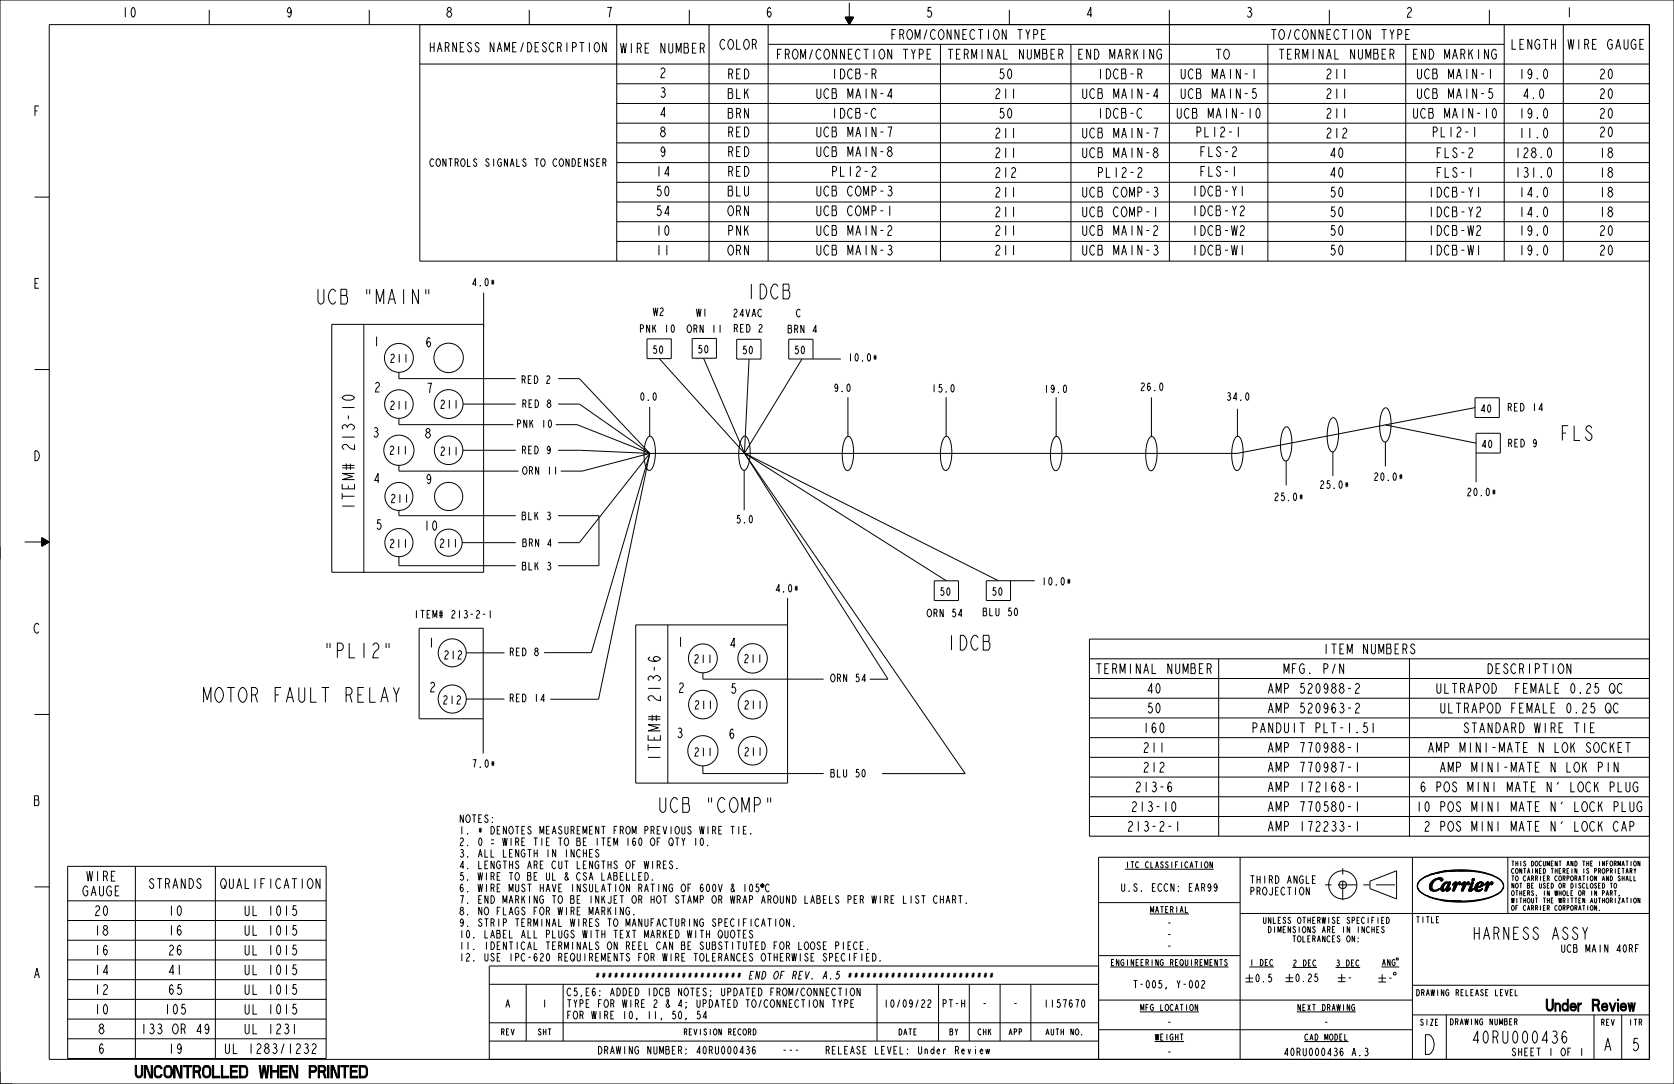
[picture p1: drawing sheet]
<svg xmlns="http://www.w3.org/2000/svg" width="864mm" height="559mm" viewBox="0 0 864 559" stroke-linecap="round" stroke-linejoin="round" font-family="sans-serif">
<path d="M684 456h37M693 448v17" fill="none" stroke="#000" stroke-width=".52" stroke-dasharray="3.3 3.3 9.8 3.3" stroke-linecap="butt"/>
<g fill="none" stroke="#000" stroke-width=".52">
<path d="M0 0h864v559h-864zM25 13h826v533h-826zM108 5v8M190 5v8M217 13h634v122h-634zM273 5v8M318 13v122M356 5v8M366 13v122M396 13v122M436 9h4l-2 4M436 9l2 4"/>
<path d="M436 9h4M436 9l2 3 2-3M436 9h4l-2 3-1-3M437 9h2l-1 3M437 9l1 2M437 10h2M438 10h1l-1 1M438 10v1M438 10h.1M438 1v12M439 10l-1 1-1-1M521 5v8"/>
<path d="M603 5v130M686 5v8M768 5v8M776 13v122M806 13v122M217 33h634M396 23h380M485 23v112M552 23v112M654 23v112M725 23v112M318 43h533"/>
<path d="M318 53h533M318 63h533M318 74h533M318 84h533M318 94h533M18 102h7M318 104h533M318 114h533M318 124h533M249 151v144h-78v-128h78M188 167v128M334 175h12v10h-12z"/>
<path d="M357 174h13v11h-13zM380 175h13v10h-13zM18 190h7M206 192v3h60M288 195h11l36 39M340 185l44 49M363 185l21 49M386 185l-2 49M414 185l-30 49M419 185v-10h-12v10h27M206 216v3h59M239 208h27"/>
<path d="M287 219h11l37 15M288 208h11l36 26M335 210v15M437 205v20M488 205v20M545 205v20M594 205v20M638 211v14M687 216l1-1 1 1 2 6-1 8-1 2-2 1-1-2-1-5v-6zM714 211l1-1 1 1 2 6-1 8-1 2-2 1-1-2-1-5v-6zM715 219l46 9M761 210l-123 24h-303"/>
<path d="M761 205h12v10h-12zM206 240v3h61M239 232h27M288 232l47 2M334 225h2l1 1 1 6-1 7-1 3-1 1-2-3-1-5 1-6zM335 234l-26 126h-25M335 234l-30 102h-24M335 234l-36 46h-11M335 234l-35 9h-11M383 225h2l1 1 1 6-1 7-1 3h-1l-2-2-1-5 1-6zM384 234l114 165h-43M384 234l74 116h-9"/>
<path d="M384 234l131 65M384 234l104 65M437 225h1l1 1 1 6v7l-2 3-1 1-2-2v-6v-6zM487 225h2l1 1 1 6-1 7-1 3-1 1-2-2-1-6 1-6zM544 225h1l1 1 2 6-1 7-1 3-1 1-2-2-1-6v-6zM593 225h1l2 1 1 6-1 7-1 3-1 1-2-2-1-6 1-6zM638 225h1l1 1 1 6-1 7-1 3-1 1-2-2-1-6 1-6zM663 220h1l1 1 1 6v7l-1 3-2 1-2-2v-6v-6zM664 238v12M688 233v12M715 228v12M761 234h13v-11h-13v26"/>
<path d="M384 242v21M13 279h12M22 277l3 2-3 3zM22 277l3 2-3 2M22 278v3M22 278l3 1M22 278v3l3-2M22 278l2 1-2 2M22 278l2 1-2 1M22 279v1l2-1M22 279h1l-1 1M23 279v1v-1"/>
<path d="M23 279h.1M206 263v3h60M238 280h28M288 266h21v26h-21M206 287v5h60M482 299h12v11h-12zM521 299v11h-12v-11h25M406 308v96h-78v-82h78M241 337h19M345 322v82M562 329h289v102h-289zM562 340h289"/>
<path d="M629 340v91M727 340v91M363 347v3h62M562 350h289M562 360h289M18 368h7M241 360h19M249 371h-33v-47h33v64M562 370h289M363 395v4h62M562 380h289M562 390h289"/>
<path d="M562 401h289M562 411h289M562 421h289M18 457h7M35 447h133v99h-133zM70 447v99M111 447v99M640 442v104M707 454l13-5v14l-13-5zM729 442v104M731 457l1 1zM732 458l1 2 5 3-4-2z"/>
<path d="M732 455l-1 2zM733 453l5-2-4 2-3 3zM735 452l3-1 5-1zM738 458h1zM738 451l5-2h6zM738 459h1zM738 455h1v3h-1zM738 459h2zM738 459h4h-2zM739 454h2l-2 1h-1zM739 454l3-1h2v1l-1-1h-2l-2 2v2v2h1l3-1-2 1h-2l-1-1v-2zM740 454l2-1z"/>
<path d="M740 453h2zM740 459l3-1-1 1zM740 453h4zM741 453h3zM742 453h2zM742 458h.1M742 453h1zM743 458h.1M743 449h17zM743 453l1 1zM743 458h2zM743 458h1z"/>
<path d="M743 459h2zM743 459h3h-2zM743 458l2-1zM744 459h1h-1zM745 456l1-1zM745 456l1-1-1 2-2 1zM745 456l1-1h2l-1 4 1-1-1 1h-1v-1l-1 1h-1l-1-1zM745 449l7-1 8 1zM745 455h1zM745 459l1-1zM745 455h1h1zM746 456l1-1-1 3-1 1v-1z"/>
<path d="M746 459h2h-1zM746 459h1zM747 457l1-1-1 3h-1v-1zM747 455h1l-1 1zM747 456l1-1-1 2zM747 459l1-1zM748 458h.1M749 456h1zM750 456h-1zM750 458l1-1-1 2h-1zM750 455h.1M750 455h1v2l2-2h1l-1 1h-1l-2 3h-1l1-4-1 1z"/>
<path d="M750 455h1zM750 455h1l-1 1zM750 456l1 1 1-2-1 2-1 1zM750 456h1v1zM751 455h.1M752 455h2zM752 455h1zM752 455h2l-1 1zM753 455h.1M753 456h.1M753 449a33 33 0 0 1 20 4 4 4 0 0 1 3 4 4 4 0 0 1-4 4 5 5 0 0 0 4-4 5 5 0 0 0-4-5 48 48 0 0 0-19-3zM754 456h1z"/>
<path d="M754 456h.1M754 456h1h-1zM754 458l2-1-1 2h-1zM754 455h1zM755 455h1v2l1-2h1v1h-1l-2 3h-1l1-4-1 1zM755 455h1zM755 455h1l-1 1zM755 456l1 1 1-2-1 2-2 1zM755 456h1v1zM756 455h2zM757 455h1zM757 455h1v1z"/>
<path d="M757 456h.1M758 459h2l-2 1zM758 459h1zM759 459l1-1zM759 455h1zM759 455h1l-2 3zM759 455h1l-1 4 1-1-2 2v-1zM759 455h.1M759 454l2-1-1 1zM760 453h1zM760 453h.1M760 458h.1"/>
<path d="M760 455l-1 4h-1zM761 458h1zM761 458l2-1zM761 458l1 1zM761 457h3zM761 459h1zM761 457l4-1-1 1zM761 457h1zM761 459h2zM761 457l1-1zM761 459h3zM761 459h3l-2 1z"/>
<path d="M761 456h2l-2 1zM761 456h2h-2zM762 456l1-1zM762 456l1-1-2 1zM762 456l2-1h1v2l-3 1 1 1 2-1-2 1-1 1-1-1v-2zM762 455h1zM762 455h2zM762 455h2l1 1h-1v-1zM763 455h1v1l-2 1zM763 455h1zM763 459l2-1zM764 456h1z"/>
<path d="M764 458h1zM765 458h.1M766 456h1zM766 456h1h-1zM766 458l2-1-1 2h-1zM766 455h1zM767 455h1v2l1-2h1v1h-1l-2 3h-1l1-4-1 1zM767 455h1zM767 455h1l-1 1zM767 456l1 1 1-2-1 2-2 1zM767 456h1v1zM768 455h2z"/>
<path d="M769 455h1zM769 455h1v1zM769 456h.1M778 442v29M851 442h-284v104M35 464h133M35 475h133M567 465h73M640 471h211M736 462l5 2zM741 463l6 1h-2zM745 464h6z"/>
<path d="M747 465l11-1a40 40 0 0 0 15-3 47 47 0 0 1-26 4zM747 465l7-1zM35 485h133M35 495h133M567 493h73M567 498h-315v48M35 505h133M35 515h133M252 507h315M271 507v30M291 507v30M452 507v30"/>
<path d="M484 507v30M500 507v30M516 507v30M532 507v30M567 516h162M729 508h122M35 525h133M35 535h133M252 537h315M252 527h315M567 531h162M729 523h122"/>
<path d="M746 523v23M822 523v23M837 523v23"/>
<circle cx="206" cy="184" r="7"/>
<circle cx="231" cy="184" r="8"/>
<circle cx="206" cy="208" r="7"/>
<circle cx="231" cy="208" r="7"/>
<circle cx="206" cy="232" r="8"/>
<circle cx="231" cy="232" r="7"/>
<circle cx="206" cy="256" r="7"/>
<circle cx="231" cy="256" r="7"/>
<circle cx="206" cy="280" r="7"/>
<circle cx="231" cy="280" r="7"/>
<circle cx="233" cy="337" r="7"/>
<circle cx="363" cy="339" r="7"/>
<circle cx="388" cy="339" r="8"/>
<circle cx="233" cy="360" r="7"/>
<circle cx="363" cy="363" r="7"/>
<circle cx="388" cy="363" r="7"/>
<circle cx="363" cy="387" r="8"/>
<circle cx="388" cy="387" r="7"/>
<circle cx="693" cy="456" r="7"/>
<circle cx="693" cy="456" r="1.9"/>
<circle cx="760" cy="454" r=".7"/>
</g>
<g fill="#000">
<path d="M731 457l1 1zM732 455l-1 2zM732 458l1 2 5 3-4-2zM733 453l5-2-4 2-3 3zM738 458h1zM738 459h1zM738 455h1v3h-1zM738 459h2zM738 459h4h-2zM739 454h2l-2 1h-1zM735 452l3-1 5-1zM740 454l2-1z"/>
<path d="M740 453h2zM740 459l3-1-1 1zM742 453h2zM742 453h1zM741 453h3zM740 453h4zM743 453l1 1zM743 458h1zM743 458h2zM743 458l2-1zM743 459h2zM743 459h3h-2z"/>
<path d="M744 459h1h-1zM745 459l1-1zM745 456l1-1-1 2-2 1zM745 456l1-1zM745 455h1zM745 455h1h1zM738 451l5-2h6zM746 459h1zM746 459h2h-1zM747 455h1l-1 1zM747 457l1-1-1 3h-1v-1zM747 459l1-1z"/>
<path d="M747 456l1-1-1 2zM749 456h1zM750 456h-1zM743 449h17zM750 458l1-1-1 2h-1zM750 456h1v1zM750 455h1zM750 455h1l-1 1zM750 456l1 1 1-2-1 2-1 1zM752 455h2zM752 455h2l-1 1zM752 455h1z"/>
<path d="M753 449a33 33 0 0 1 20 4 4 4 0 0 1 3 4 4 4 0 0 1-4 4 5 5 0 0 0 4-4 5 5 0 0 0-4-5 48 48 0 0 0-19-3zM745 449l7-1 8 1zM754 456h1zM754 456h1h-1zM754 455h1zM754 458l2-1-1 2h-1zM755 455h1zM755 456h1v1zM755 455h1l-1 1zM755 456l1 1 1-2-1 2-2 1zM756 455h2zM757 455h1v1z"/>
<path d="M757 455h1zM758 459h1zM758 459h2l-2 1zM760 455l-1 4h-1zM759 455h1zM759 455h1l-2 3zM759 459l1-1zM760 453h1zM759 454l2-1-1 1zM761 458h1zM761 458l2-1zM761 458l1 1z"/>
<path d="M761 459h1zM761 457h1zM761 457l1-1zM761 456h2l-2 1zM761 459h2zM761 456h2h-2zM762 456l1-1-2 1zM761 459h3zM762 456l1-1zM762 455h1zM761 457h3zM762 455h2z"/>
<path d="M763 455h1zM761 459h3l-2 1zM762 455h2l1 1h-1v-1zM763 459l2-1zM764 458h1zM761 457l4-1-1 1zM764 456h1zM766 456h1zM766 456h1h-1zM766 455h1zM766 458l2-1-1 2h-1zM767 455h1z"/>
<path d="M767 456h1v1zM767 455h1l-1 1zM767 456l1 1 1-2-1 2-2 1zM768 455h2zM769 455h1v1zM769 455h1zM736 462l5 2zM741 463l6 1h-2zM745 464h6zM747 465l7-1zM747 465l11-1a40 40 0 0 0 15-3 47 47 0 0 1-26 4z"/>
</g>
<!-- layer: 0 -->
<path d="M0 282v6M0 552v7h6" fill="none" stroke="#000" stroke-width=".52"/>
<!-- layer: NOTES3D -->
<g fill="none" stroke="#000" stroke-width=".52">
<path d="M365 436h.1M387 430h.1M337 454h.1M349 448h.1M391 456h-1v1a1.3 1.3 0 0 1 2 1 1.4 1.4 0 0 1-2 2v-1M580 448h46M833 456v-1a1.2 1.2 0 0 1 1 2 1.2 1.2 0 0 1-1 1zM843 452v2h1M844 448l-1 1M846 444v2l-1-2v2M327 472h.1M410 478h.1"/>
<path d="M474 462h-1a1.6 1.6 0 0 0 0 1 1.6 1.6 0 0 0 1 1l-1 2-1-1M475 462h2M476 462v4M593 471h20M835 462h.1M846 463v2l-1-2v2M388 480h-1a1.6 1.6 0 0 0 0 1 1.6 1.6 0 0 0 1 1v2l-2-1M444 488h1M445 486h-1v3h1M448 489h.1M450 491a2 2 0 0 1 2 2 2 2 0 0 1-2 2zM454 495h.1"/>
<path d="M573 498h61M645 498h12M667 499h12M689 499h13M713 498h9M713 498l1-3 1 3M713 497h1M717 495v3l-1-3v3M720 495h-1a1.5 1.5 0 0 0-1 1 1.5 1.5 0 0 0 2 2v-2h-1M721 494v1h-1zM439 517h1M441 515h-2v4h2"/>
<path d="M444 509v4l-2-4v4M643 504h4M643 506h4M645 502v4M663 504h4M663 506h4M665 502v4M690 504h4M690 506h4M692 502v4M711 504h4M711 506h4"/>
<path d="M713 502v4M719 501l1 1v1l-1-1zM365 524h-2l1-3v4M588 522h30M596 537h15M669 522h30M673 537h23"/>
</g>
<text font-size="13.2" x="733" y="544">D</text>
<g font-size="9.9">
<text x="385" y="154">IDCB</text>
<text x="163" y="157">UCB &quot;MAIN&quot;</text>
<text x="804" y="227">FLS</text>
<text x="488" y="335">IDCB</text>
<text x="166" y="339">&quot;PL12&quot;</text>
<text x="104" y="362">MOTOR FAULT RELAY</text>
<text x="339" y="419">UCB &quot;COMP&quot;</text>
</g>
<g font-size="8.3">
<text x="183" y="263" transform="rotate(-90 183 263)">ITEM# 213-10</text>
<text x="341" y="393" transform="rotate(-90 341 393)">ITEM# 213-6</text>
<text x="760" y="484">HARNESS ASSY</text>
<text x="759" y="538">40RU000436</text>
<text x="827" y="542">A</text>
<text x="841" y="542">5</text>
<text x="70" y="556">UNCONTROLLED WHEN PRINTED</text>
</g>
<text font-size="7.9" x="787" y="521">Under Review</text>
<g font-size="6.6">
<text x="63" y="9">10</text>
<text x="147" y="9">9</text>
<text x="230" y="9">8</text>
<text x="312" y="9">7</text>
<text x="395" y="9">6</text>
<text x="477" y="9">5</text>
<text x="560" y="9">4</text>
<text x="643" y="9">3</text>
<text x="725" y="9">2</text>
<text x="808" y="9">1</text>
<text x="460" y="20">FROM/CONNECTION TYPE</text>
<text x="656" y="20">TO/CONNECTION TYPE</text>
<text x="320" y="27">WIRE NUMBER</text>
<text x="371" y="25">COLOR</text>
<text x="779" y="25">LENGTH</text>
<text x="809" y="25">WIRE GAUGE</text>
<text x="401" y="30">FROM/CONNECTION TYPE</text>
<text x="489" y="30">TERMINAL NUMBER</text>
<text x="556" y="30">END MARKING</text>
<text x="627" y="30">TO</text>
<text x="660" y="30">TERMINAL NUMBER</text>
<text x="729" y="30">END MARKING</text>
<text x="340" y="40">2</text>
<text x="375" y="41">RED</text>
<text x="429" y="41">IDCB-R</text>
<text x="515" y="41">50</text>
<text x="566" y="41">IDCB-R</text>
<text x="609" y="41">UCB MAIN-1</text>
<text x="684" y="41">211</text>
<text x="731" y="41">UCB MAIN-1</text>
<text x="783" y="41">19.0</text>
<text x="825" y="41">20</text>
<text x="340" y="50">3</text>
<text x="375" y="51">BLK</text>
<text x="421" y="51">UCB MAIN-4</text>
<text x="513" y="51">211</text>
<text x="558" y="51">UCB MAIN-4</text>
<text x="609" y="51">UCB MAIN-5</text>
<text x="684" y="51">211</text>
<text x="731" y="51">UCB MAIN-5</text>
<text x="785" y="51">4.0</text>
<text x="825" y="51">20</text>
<text x="17" y="60">F</text>
<text x="340" y="60">4</text>
<text x="375" y="61">BRN</text>
<text x="429" y="61">IDCB-C</text>
<text x="515" y="61">50</text>
<text x="566" y="61">IDCB-C</text>
<text x="607" y="61">UCB MAIN-10</text>
<text x="684" y="61">211</text>
<text x="729" y="61">UCB MAIN-10</text>
<text x="783" y="61">19.0</text>
<text x="825" y="61">20</text>
<text x="340" y="71">8</text>
<text x="375" y="71">RED</text>
<text x="421" y="71">UCB MAIN-7</text>
<text x="513" y="71">211</text>
<text x="558" y="71">UCB MAIN-7</text>
<text x="617" y="71">PL12-1</text>
<text x="684" y="71">212</text>
<text x="739" y="71">PL12-1</text>
<text x="783" y="71">11.0</text>
<text x="825" y="71">20</text>
<text x="340" y="81">9</text>
<text x="375" y="81">RED</text>
<text x="421" y="81">UCB MAIN-8</text>
<text x="513" y="81">211</text>
<text x="558" y="81">UCB MAIN-8</text>
<text x="619" y="81">FLS-2</text>
<text x="686" y="81">40</text>
<text x="741" y="81">FLS-2</text>
<text x="781" y="81">128.0</text>
<text x="825" y="81">18</text>
<text x="338" y="91">14</text>
<text x="375" y="91">RED</text>
<text x="429" y="91">PL12-2</text>
<text x="513" y="91">212</text>
<text x="566" y="91">PL12-2</text>
<text x="619" y="91">FLS-1</text>
<text x="686" y="91">40</text>
<text x="741" y="91">FLS-1</text>
<text x="781" y="91">131.0</text>
<text x="825" y="91">18</text>
<text x="338" y="101">50</text>
<text x="375" y="101">BLU</text>
<text x="421" y="101">UCB COMP-3</text>
<text x="513" y="102">211</text>
<text x="558" y="102">UCB COMP-3</text>
<text x="615" y="101">IDCB-Y1</text>
<text x="686" y="102">50</text>
<text x="737" y="102">IDCB-Y1</text>
<text x="783" y="102">14.0</text>
<text x="825" y="102">18</text>
<text x="338" y="111">54</text>
<text x="375" y="111">ORN</text>
<text x="421" y="111">UCB COMP-1</text>
<text x="513" y="112">211</text>
<text x="558" y="112">UCB COMP-1</text>
<text x="615" y="111">IDCB-Y2</text>
<text x="686" y="112">50</text>
<text x="737" y="112">IDCB-Y2</text>
<text x="783" y="112">14.0</text>
<text x="825" y="112">18</text>
<text x="338" y="121">10</text>
<text x="375" y="121">PNK</text>
<text x="421" y="121">UCB MAIN-2</text>
<text x="513" y="121">211</text>
<text x="558" y="121">UCB MAIN-2</text>
<text x="615" y="121">IDCB-W2</text>
<text x="686" y="121">50</text>
<text x="737" y="121">IDCB-W2</text>
<text x="783" y="121">19.0</text>
<text x="825" y="121">20</text>
<text x="338" y="132">11</text>
<text x="375" y="132">ORN</text>
<text x="421" y="132">UCB MAIN-3</text>
<text x="513" y="132">211</text>
<text x="558" y="132">UCB MAIN-3</text>
<text x="615" y="132">IDCB-W1</text>
<text x="686" y="132">50</text>
<text x="737" y="132">IDCB-W1</text>
<text x="783" y="132">19.0</text>
<text x="825" y="132">20</text>
<text x="17" y="149">E</text>
<text x="17" y="237">D</text>
<text x="17" y="326">C</text>
<text x="683" y="337">ITEM NUMBERS</text>
<text x="566" y="347">TERMINAL NUMBER</text>
<text x="662" y="347">MFG. P/N</text>
<text x="767" y="347">DESCRIPTION</text>
<text x="591" y="357">40</text>
<text x="654" y="357">AMP 520988-2</text>
<text x="741" y="357">ULTRAPOD</text>
<text x="781" y="357">FEMALE 0.25 QC</text>
<text x="591" y="368">50</text>
<text x="654" y="368">AMP 520963-2</text>
<text x="743" y="368">ULTRAPOD FEMALE 0.25 QC</text>
<text x="589" y="378">160</text>
<text x="646" y="378">PANDUIT PLT-1.5I</text>
<text x="755" y="378">STANDARD WIRE TIE</text>
<text x="589" y="388">211</text>
<text x="654" y="388">AMP 770988-1</text>
<text x="738" y="388">AMP MINI-MATE N LOK SOCKET</text>
<text x="589" y="398">212</text>
<text x="654" y="398">AMP 770987-1</text>
<text x="743" y="398">AMP MINI-MATE N LOK PIN</text>
<text x="585" y="408">213-6</text>
<text x="654" y="408">AMP 172168-1</text>
<text x="734" y="408">6 POS MINI MATE N' LOCK PLUG</text>
<text x="17" y="415">B</text>
<text x="583" y="418">213-10</text>
<text x="654" y="418">AMP 770580-1</text>
<text x="732" y="418">10 POS MINI MATE N' LOCK PLUG</text>
<text x="582" y="429">213-2-1</text>
<text x="654" y="429">AMP 172233-1</text>
<text x="736" y="429">2 POS MINI MATE N' LOCK CAP</text>
<text x="44" y="454">WIRE</text>
<text x="42" y="462">GAUGE</text>
<text x="77" y="458">STRANDS</text>
<text x="114" y="458">QUALIFICATION</text>
<text x="48" y="472">20</text>
<text x="87" y="472">10</text>
<text x="126" y="472">UL 1015</text>
<text x="48" y="482">18</text>
<text x="87" y="482">16</text>
<text x="126" y="482">UL 1015</text>
<text x="48" y="492">16</text>
<text x="87" y="492">26</text>
<text x="126" y="492">UL 1015</text>
<text x="48" y="502">14</text>
<text x="87" y="502">41</text>
<text x="126" y="502">UL 1015</text>
<text x="17" y="504">A</text>
<text x="48" y="513">12</text>
<text x="87" y="513">65</text>
<text x="126" y="513">UL 1015</text>
<text x="48" y="523">10</text>
<text x="85" y="523">105</text>
<text x="126" y="523">UL 1015</text>
<text x="50" y="533">8</text>
<text x="73" y="533">133 OR 49</text>
<text x="126" y="533">UL 1231</text>
<text x="50" y="543">6</text>
<text x="87" y="543">19</text>
<text x="116" y="543">UL 1283/1232</text>
</g>
<g font-size="6.4">
<text x="192" y="178">1</text>
<text x="219" y="179">6</text>
<text x="193" y="202">2</text>
<text x="220" y="203">7</text>
<text x="192" y="225">3</text>
<text x="219" y="226">8</text>
<text x="192" y="249">4</text>
<text x="219" y="249">9</text>
<text x="193" y="273">5</text>
<text x="218" y="273">10</text>
<text x="221" y="334">1</text>
<text x="349" y="333">1</text>
<text x="376" y="334">4</text>
<text x="221" y="357">2</text>
<text x="350" y="357">2</text>
<text x="376" y="357">5</text>
<text x="349" y="380">3</text>
<text x="376" y="381">6</text>
</g>
<text font-size="6.3" x="222" y="27">HARNESS NAME/DESCRIPTION</text>
<g font-size="5.6">
<text x="201" y="187">211</text>
<text x="201" y="211">211</text>
<text x="227" y="211">211</text>
<text x="200" y="234">211</text>
<text x="227" y="235">211</text>
<text x="201" y="259">211</text>
<text x="201" y="282">211</text>
<text x="226" y="282">211</text>
<text x="229" y="340">212</text>
<text x="358" y="342">211</text>
<text x="383" y="342">211</text>
<text x="228" y="363">212</text>
<text x="358" y="365">211</text>
<text x="383" y="365">211</text>
<text x="358" y="390">211</text>
<text x="383" y="390">211</text>
</g>
<text font-size="5.5" x="392" y="460">°C</text>
<g font-size="5.2">
<text x="222" y="86">CONTROLS SIGNALS TO CONDENSER</text>
<text x="243" y="147">4.0*</text>
<text x="337" y="163">W2</text>
<text x="359" y="163">W1</text>
<text x="378" y="163">24VAC</text>
<text x="410" y="163">C</text>
<text x="330" y="171">PNK 10</text>
<text x="354" y="171">ORN 11</text>
<text x="378" y="171">RED 2</text>
<text x="406" y="172">BRN 4</text>
<text x="336" y="182">50</text>
<text x="360" y="182">50</text>
<text x="383" y="182">50</text>
<text x="409" y="182">50</text>
<text x="437" y="186">10.0*</text>
<text x="269" y="198">RED 2</text>
<text x="430" y="202">9.0</text>
<text x="480" y="202">15.0</text>
<text x="538" y="202">19.0</text>
<text x="588" y="201">26.0</text>
<text x="330" y="206">0.0</text>
<text x="632" y="206">34.0</text>
<text x="269" y="210">RED 8</text>
<text x="763" y="213">40</text>
<text x="777" y="212">RED 14</text>
<text x="266" y="220">PNK 10</text>
<text x="269" y="234">RED 9</text>
<text x="764" y="231">40</text>
<text x="778" y="230">RED 9</text>
<text x="269" y="245">ORN 11</text>
<text x="680" y="252">25.0*</text>
<text x="708" y="248">20.0*</text>
<text x="756" y="256">20.0*</text>
<text x="657" y="258">25.0*</text>
<text x="269" y="268">BLK 3</text>
<text x="379" y="270">5.0</text>
<text x="269" y="282">BRN 4</text>
<text x="269" y="294">BLK 3</text>
<text x="400" y="305">4.0*</text>
<text x="537" y="302">10.0*</text>
<text x="484" y="307">50</text>
<text x="511" y="307">50</text>
<text x="507" y="317">BLU 50</text>
<text x="213" y="319">ITEM# 213-2-1</text>
<text x="478" y="318">ORN 54</text>
<text x="262" y="338">RED 8</text>
<text x="428" y="351">ORN 54</text>
<text x="262" y="362">RED 14</text>
<text x="243" y="396">7.0*</text>
<text x="428" y="401">BLU 50</text>
<text x="237" y="424">NOTES:</text>
<text x="237" y="430">1. * DENOTES MEASUREMENT FROM PREVIOUS WIRE TIE.</text>
<text x="237" y="436">2. 0 = WIRE TIE TO BE ITEM 160 OF QTY 10.</text>
<text x="237" y="442">3. ALL LENGTH IN INCHES</text>
<text x="237" y="448">4. LENGTHS ARE CUT LENGTHS OF WIRES.</text>
<text x="237" y="454">5. WIRE TO BE UL &amp; CSA LABELLED.</text>
<text x="644" y="455">THIRD ANGLE</text>
<text x="237" y="460">6. WIRE MUST HAVE INSULATION RATING OF 600V &amp; 105</text>
<text x="578" y="459">U.S. ECCN:</text>
<text x="613" y="459">EAR99</text>
<text x="644" y="461">PROJECTION</text>
<text x="237" y="466">7. END MARKING TO BE INKJET OR HOT STAMP OR WRAP AROUND LABELS PER WIRE LIST</text>
<text x="481" y="466">CHART.</text>
<text x="237" y="472">8. NO FLAGS FOR WIRE MARKING.</text>
<text x="237" y="478">9. STRIP TERMINAL WIRES TO MANUFACTURING SPECIFICATION.</text>
<text x="602" y="478">-</text>
<text x="237" y="484">10. LABEL ALL PLUGS WITH TEXT MARKED WITH QUOTES</text>
<text x="602" y="484">-</text>
<text x="237" y="489">11. IDENTICAL TERMINALS ON REEL CAN BE SUBSTITUTED FOR LOOSE PIECE.</text>
<text x="602" y="490">-</text>
<text x="806" y="491">UCB MAIN 40RF</text>
<text x="237" y="495">12. USE IPC-620 REQUIREMENTS FOR WIRE TOLERANCES OTHERWISE SPECIFIED.</text>
<text x="308" y="505">************************ END OF REV.</text>
<text x="424" y="505">A.5</text>
<text x="437" y="505">************************</text>
<text x="585" y="509">T-005, Y-002</text>
<text x="647" y="506">0.5</text>
<text x="668" y="506">0.25</text>
<text x="695" y="506">-</text>
<text x="716" y="506">-</text>
<text x="292" y="513">C5,E6: ADDED IDCB NOTES; UPDATED FROM/CONNECTION</text>
<text x="260" y="519">A</text>
<text x="279" y="519">1</text>
<text x="292" y="519">TYPE FOR WIRE 2 &amp; 4; UPDATED TO/CONNECTION TYPE</text>
<text x="456" y="519">10/09/22</text>
<text x="486" y="519">PT-H</text>
<text x="506" y="519">-</text>
<text x="522" y="519">-</text>
<text x="538" y="519">1157670</text>
<text x="292" y="525">FOR WIRE 10, 11, 50, 54</text>
<text x="602" y="529">-</text>
<text x="683" y="529">-</text>
<text x="309" y="543">DRAWING NUMBER:</text>
<text x="359" y="543">40RU000436</text>
<text x="403" y="543">---</text>
<text x="426" y="543">RELEASE LEVEL:</text>
<text x="474" y="543">Under Review</text>
<text x="602" y="544">-</text>
<text x="662" y="544">40RU000436</text>
<text x="697" y="544">A.3</text>
<text x="780" y="544">SHEET 1 OF 1</text>
</g>
<g font-size="4.1">
<text x="581" y="447">ITC CLASSIFICATION</text>
<text x="593" y="470">MATERIAL</text>
<text x="652" y="476">UNLESS OTHERWISE SPECIFIED</text>
<text x="730" y="476">TITLE</text>
<text x="654" y="481">DIMENSIONS ARE IN INCHES</text>
<text x="667" y="486">TOLERANCES ON:</text>
<text x="574" y="498">ENGINEERING REQUIREMENTS</text>
<text x="645" y="498">1 DEC</text>
<text x="667" y="498">2 DEC</text>
<text x="689" y="498">3 DEC</text>
<text x="730" y="513">DRAWING RELEASE LEVEL</text>
<text x="588" y="521">MFG LOCATION</text>
<text x="669" y="521">NEXT DRAWING</text>
<text x="258" y="534">REV</text>
<text x="277" y="534">SHT</text>
<text x="353" y="534">REVISION RECORD</text>
<text x="463" y="534">DATE</text>
<text x="490" y="534">BY</text>
<text x="504" y="534">CHK</text>
<text x="520" y="534">APP</text>
<text x="539" y="534">AUTH NO.</text>
<text x="732" y="529">SIZE</text>
<text x="748" y="528">DRAWING NUMBER</text>
<text x="826" y="529">REV</text>
<text x="840" y="529">ITR</text>
<text x="596" y="536">WEIGHT</text>
<text x="673" y="536">CAD MODEL</text>
</g>
<g font-size="3.3">
<text x="779" y="446">THIS DOCUMENT AND THE INFORMATION</text>
<text x="779" y="450">CONTAINED THEREIN IS PROPRIETARY</text>
<text x="779" y="454">TO CARRIER CORPORATION AND SHALL</text>
<text x="779" y="458">NOT BE USED OR DISCLOSED TO</text>
<text x="779" y="462">OTHERS, IN WHOLE OR IN PART,</text>
<text x="779" y="465">WITHOUT THE WRITTEN AUTHORIZATION</text>
<text x="779" y="469">OF CARRIER CORPORATION.</text>
</g>
</svg>
